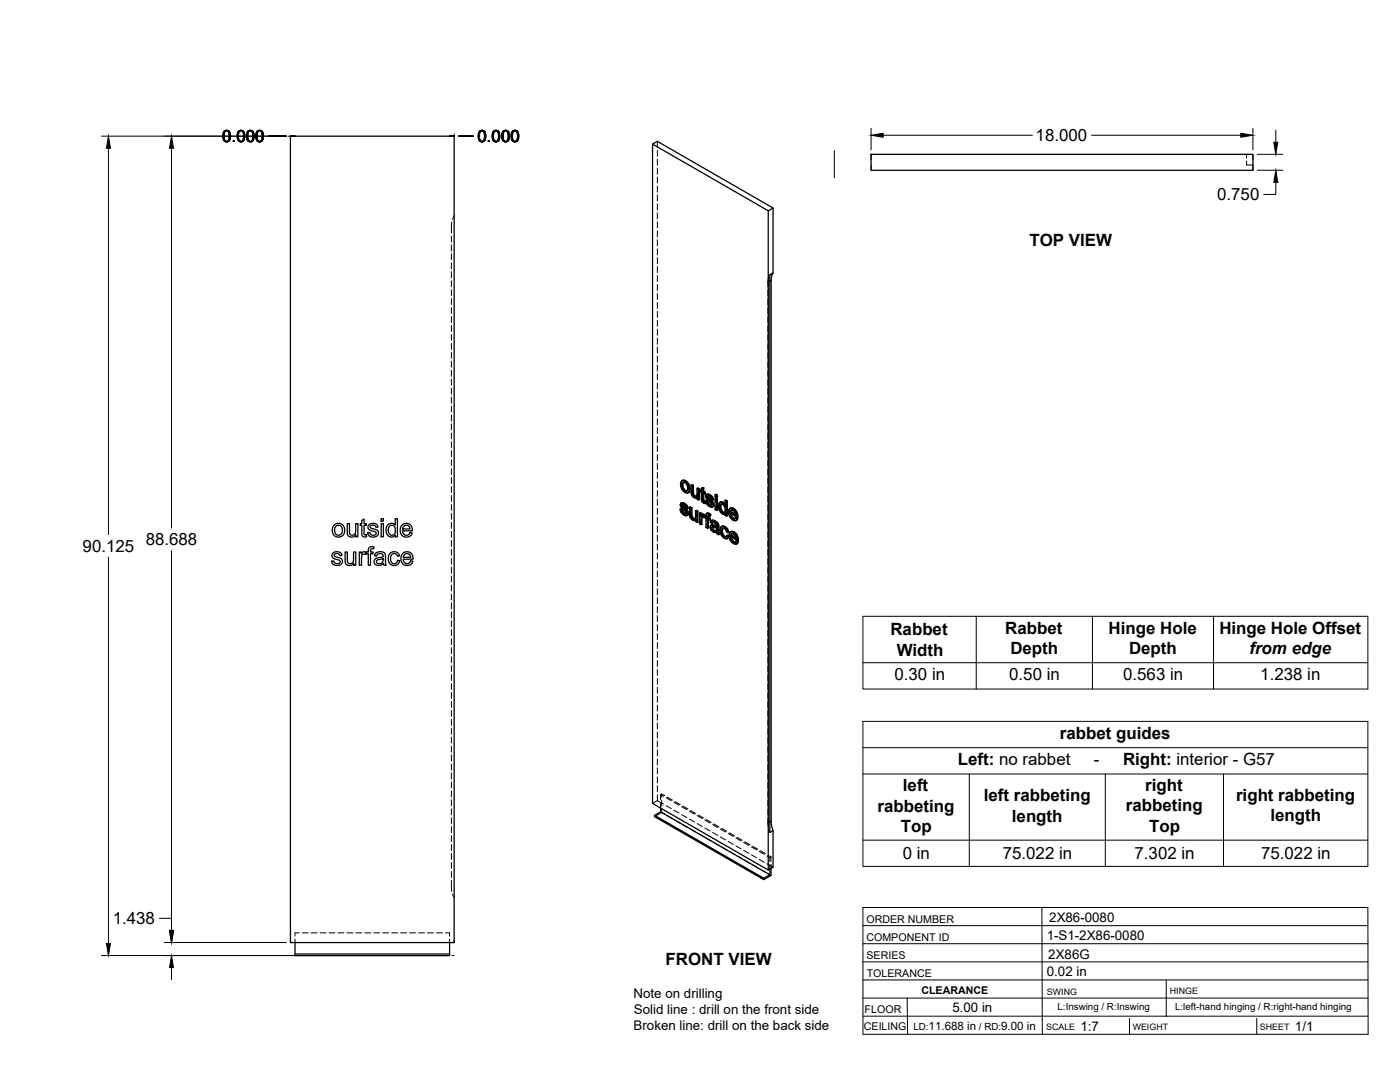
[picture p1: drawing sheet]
<svg xmlns="http://www.w3.org/2000/svg" width="559mm" height="432mm" viewBox="0 0 559 432" stroke-linecap="round" stroke-linejoin="round" font-family="sans-serif">
<!-- layer: Visible -->
<g fill="none" stroke="#000" stroke-width=".51">
<path d="M115.9 54.4h65.4v321.8h-65.4zM260.5 57.5l1.9-1.1 46.2 26.6M347.7 61.6h152.4v6.4h-152.4zM306.6 84.1l-46.1-26.6v263.1l46.1 26.6M307.3 109.7l1.3-.8-.6 1.3-.2 1.7v215.8l.8 3.8-1.3 .7zM308.6 108.9v-25.9l-2 1.1v263.1l2-1.1v-14.6M272.2 191.8l.9-.2 .6 .2zM272.2 191.8l-.6 1.2 .5 2.2 .7 .9 1 .6h.8l.3-.3M272.3 193.6l.3 1.5M272.6 195.1l.3-.2 .8 .8-.3 .2zM272.8 192.5l-.2 .9M272.9 194.9l-.3-1.5-.3 .2 .2-.9 .5-.2 .9 .5 .5 1.4-.2 1.5h-.8"/>
<path d="M273.4 192l1 1a1.92 1.92 0 0 1 1 2M273.7 195.7l.5 .2M273.7 191.8l1.2 1.3M274.6 193.3l.5 1.9 .3-.2-.2 1.2M275.1 195.2l-.2 1.2 .3-.2-.6 .5M275.8 193.5l.7 .4 .3-.2v3.2M276.5 193.9v3.2l.3-.2 .3 .6M276.5 197.1l.3 .6 .3-.2 .5 .4M276.8 197.7l.4 .4h.9l-.3 .1M276.8 193.7l-.6-.3-.4 .1v3.2l.4 1.1 .7 .7a.97 .97 0 0 0 1.4 .1v.6l.5 .4M277.2 198.1l.6 .1M278.2 194.9l.6 .4 .4-.2v4.3l-.4 .2v-4.3"/>
<path d="M278.3 198.6l-.3 .2M279.2 195.1l-.7-.4-.3 .2v2.8l-.4 .5M280 195.5l-.5 .1v.6l.5 .3v3.3l.6 .8 .7 .4 .3-.2-.1-.7-.6 .1M280 194.8l.9-.2v1.5M280.6 194.8v1.5l.3-.2 .6 .3M280.6 196.3l.6 .3 .3-.2v.6l-.3 .2v-.6M280.6 199.8l.7 .2M280.7 200l.8 .1M280.9 194.6l-.9 .2v1.1l-.5-.3M280.9 197v2.6M281.2 197.2l-.6-.4v2.9l.4 .1M281.6 199.9l.6 .2"/>
<path d="M282.1 197.3l1.3 .1M282.3 198.3l.6 .5M282.4 198.6l.2 .3a1.16 1.16 0 0 1 1.4 .8l.4 .4M282.4 197.2l-.4 .2M282.5 197.4l.5 .2 .4-.2 .7 .6M282.5 199.9l-.6-.2-.3 .2 .4 1.2 .9 .9a1.24 1.24 0 0 0 1.6 .2M282.6 198v.1M282.6 198.9l1.5 1.4 .3-.2 .4 .7M282.7 198.4l-.1-.3-.3 .2 .1-.2 1 .3 .5 1 .6 .2M282.8 197.2l-.9 .3-.2 .9 .5 .9 1.7 1.7-.1 .7M283 197.6l.8 .6 .3-.2 .5 .7M283.8 198.2l.5 .7 .3-.2 .2 .8-.3 .1-.2-.7"/>
<path d="M285.4 199.1l.3-.2 .7 .3-.4 .2zM285.4 197.4l.3-.2 .7 .4-.4 .2zM285.4 199.1v4.2l.6 .4M285.4 197.4v.8l.6 .4M286.4 199.2v4.3l-.4 .2v-4.3M286.4 197.6v.8l-.4 .2v-.8M289.4 199.7l.6 .3 .3-.1v5.9l-.3 .2v-6M290.3 199.9l-.6-.4-.3 .2v2.1l-.5-.7M133.5 209.4l1.6-.5 1.5 .4 .9 1.3-.1 2.1-.7 1.1-1.8 .5-1.6-.7-.6-1.6a2.9 2.9 0 0 1 .8-2.6zM134 210.1l1.1-.5 .7 .1 .6 .7 .2 1.7-.8 1.3-1.2 .2-.7-.7-.3-1.5zM138.6 209h.9v3.8a1.31 1.31 0 0 0 1.7 .7 1.31 1.31 0 0 0 .8-1.7v-2.8h.9v5.2h-.9v-.7a1.86 1.86 0 0 1-2.2 .8 1.86 1.86 0 0 1-1.2-2.1zM144.4 207.7l.9-.6v1.9h.9v.7h-.9v3.4l.2 .3h.7l.1 .8h-1.2l-.6-.6-.1-3.9h-.6v-.7h.6z"/>
<path d="M147.2 209.5l.8-.5h1.6a1.47 1.47 0 0 1 1.3 1.3l-.9 .1a1.17 1.17 0 0 0-1.1-.9 1.17 1.17 0 0 0-1.2 .9l.5 .4 2 .6a1.6 1.6 0 0 1 .7 2 1.6 1.6 0 0 1-1.9 1l-1-.2-.9-.5-.4-1 .9-.1a1.22 1.22 0 0 0 1.3 1.1 1.22 1.22 0 0 0 1.2-1.3l-2-.6a1.41 1.41 0 0 1-.9-2.3zM152.1 209h.9v5.2h-.9zM152.1 207h.9v1h-.9zM154.6 209.6l1.2-.7a1.86 1.86 0 0 1 2 .7v-2.6h.8v7.2h-.8v-.6a2.17 2.17 0 0 1-2.6 .4 2.17 2.17 0 0 1-1.1-2.4zM155.5 210l.5-.3h.8l.9 1v1.9l-.9 1-.9-.1-.8-1-.1-1.4zM160.4 209.6a2.44 2.44 0 0 1 3-.5 2.44 2.44 0 0 1 1.2 2.7h-3.9l.2 1.1 .8 .6a1.46 1.46 0 0 0 1.9-1l.9 .1-.4 1-1 .6-1.5 .1-1.2-.7-.7-1.7 .2-1.4zM161.2 210l.6-.4 1 .1 .6 .5 .2 .9h-2.9zM271.4 203.3l.6 .2M271.9 200.7l1.3 .1M272 203.5l.4-.2 .2 .9-.3 .1zM272.1 201.7l.7 .5M272.2 202l.2 .4a1.49 1.49 0 0 1 1.6 .9l.3 .2"/>
<path d="M272.3 200.6l-.5 .2M272.3 204.3l.7 .7h.8M272.4 200.8l.5 .2 .3-.2 .8 .6M272.4 203.3l-.7-.2-.3 .2 .4 1.2 .9 .9a1.24 1.24 0 0 0 1.6 .2M272.4 202.4l1.5 1.3 .4-.2 .4 .7M272.5 201.4v.1M272.5 201.8v-.3l-.4 .2 .1-.2 1 .3 .5 1 .7 .3M272.6 204.2l.7 .6M272.7 200.6l-1 .3-.2 .9 .6 1 1.6 1.6-.1 .7M272.9 201l.8 .6 .3-.2 .5 .7M273 205l.6 .1M273.7 201.6l.5 .7 .3-.2 .2 .8-.3 .2-.2-.8"/>
<path d="M273.7 205.1h-.1M273.9 203.7l.4 .6 .4-.1 .1 .7M274.3 204.3l.2 .8 .3-.2-.2 .6M274.5 205.1l-.2 .5 .3-.1-.4 .3M275.2 202.4l.7 .4 .3-.2v3.2M275.9 202.8v3.1l.3-.1 .3 .6M275.9 206l.3 .6 .3-.2 .4 .4M276.2 206.6l.4 .4h.9l-.3 .2M276.2 202.6l-.7-.3-.3 .1v2.9l.3 1.2 .8 .9a.97 .97 0 0 0 1.4 .1M276.6 207l.6 .2M277.6 203.8l.7 .4 .3-.2v4.3l-.3 .2v-4.3M277.7 207.5v.7l.6 .3"/>
<path d="M277.7 207.6l-.2 .1M278.6 204l-.7-.4-.3 .2v2.7l-.4 .7M279.2 204.7l.6 .4 .3-.2v.5l.4-.2M279.8 205.1v.6l.7-.5 .4 .1M280 206.4l.2 2.8-.3 .2v-2.2M280.1 204.9l-.6-.3-.3 .1v4.3l.7 .4M280.2 205.4l.7-.1 .6 .4M280.3 206.1v.1M280.6 205.4l.6 .5M281 206.6l-.8-.5-.2 .3 .3-.2-.1 .8M281.2 206.5l.6 .3v3.7l.6 .4M281.2 206.5v-.4l-.2 .5"/>
<path d="M281.2 200.3l.1 .7M281.2 206.5l-.2 .1M282.2 204.9h.9l.6 .4M282.2 200.1l.3-.2 .3 .8-.3 .2zM282.4 206.6l.7 .4 .3-.2v.6l-.3 .2v-.6M282.5 204.7l-.5 .2M282.5 200.9l.7 .6h.8M282.7 207.3v3.4l-.3 .2v-3.8l.7 .5M282.7 205.7v.7M282.8 205.1l.6 .4 .3-.2-.4 .8 .1-.6M282.8 200.7l.7 .7M283.1 204.9l-.6-.2-.5 .3-.2 1.2-.6-.3 .6-.1"/>
<path d="M283.2 201.5l.6 .2M283.3 206.1a.45 .45 0 0 0-.5-.5 .45 .45 0 0 0-.4 .6v.4l.3-.2 .7 .4M283.8 209.6l.8-.2 1.4 .5M283.9 201.7h-.1M284.1 210.7l.2 .6 .3-.2 .5 .5M284.1 200.3l.4 .6 .3-.1 .2 .7M284.2 210.4l-.1 .3 .3-.2 .2 .6M284.2 209.4l-.5 .2M284.3 211.3l.5 .5h1h-1M284.3 210.3l-.1 .1M284.4 207.8l.8 .3 .3-.2 .8 .6M284.4 210.3l.8 .3a.73 .73 0 0 1 .8 .6 .73 .73 0 0 1-.5 .8"/>
<path d="M284.4 210.3l-.2 .1M284.4 210.3v.2M284.5 200.9l.2 .8 .3-.2-.2 .6M284.5 208.4l-.4 .5 .6-.5 1.2 1a.48 .48 0 0 1 0 .8 .48 .48 0 0 1-.7-.3l-.9-.3M284.6 209.4l-1 .3-.2 1 .8 1.2 1 .6a.64 .64 0 0 1 1 .5l.6 .4M284.7 201.7l-.2 .5 .3-.1-.5 .3M284.7 207.6l-.8 .2M285.2 208.1l.8 .6 .3-.2 .4 .5M285.5 207.9l-.8-.3-.9 .3-.3 .5 .6 .5M286 208.7l.4 .5 .3-.2 .2 .7M286.4 209.2l.2 .6 .3-.1 .1 2.9M286.6 209.8l.1 3 .3-.2 .1 .6-.3 .2-.1-.6"/>
<path d="M287.4 202.4l.3 1.4M287.5 200.4h1.2l.6 .6M287.7 201.3h.7l.7 .8 .3 1.3-.3 1.2M287.7 201.3l-.3 1.1 .3-.2 .3 1.4M287.7 203.8l.3-.2 .8 .8-.5 .1zM287.8 201.2l-.1 .1M287.8 200.3l-.5 .2M288 201.2l-.3 1M288.1 212l.3 1.4 .3-.2 .7 .8M288.2 210.1l.9 .2 .3-.2 1 1M288.4 213.4l.7 .8h.8M288.4 200.6l.5 .5h.5"/>
<path d="M288.4 204.6h.7M288.5 209.9l-.6 .3M288.6 210.8l-.2 1M288.7 200.4l-.9-.1-.7 .3-.3 2.1 1.1 2.1 1 .5 .5-.2v.6l.6 .3M288.8 204.4l.4 .1M289.1 210.3l.8 .7a1.42 1.42 0 0 1 1 1.4l-.3 .2-.5-1.3M289.4 205.1l-.2 .2M289.4 210.1l-.9-.2-.7 .4-.4 1.9 1 2 .8 .7 .9 .1M290 213.7l.6 .4M290.6 212.6l-.6-.3-.6-1.1-.9-.4-.4 1.2 .3-.2 .3 1.4M290.6 214.1l.4-.1-.2 .5-.7 .5zM291 214l-.7-.5-.5 .8-.7-.1"/>
<path d="M291.3 202.9h.9a1.88 1.88 0 0 1 1.8 1.3M291.5 204.3l2 1.2-.5-1.5-.8-.5-.5 .2-.2 .6 .3-.2 1.7 1M291.5 212.3h.9a1.93 1.93 0 0 1 1.9 1.2M291.7 213.6l2 1.2-.5-1.4-.8-.5-.6 .2-.1 .5 .3-.1 1.7 .9M291.8 206.1l.8 .9 .8-.1M291.8 205.1l.3 .9M292 203.5l-.2 .6M292 215.5l.8 .8h.8M292 214.4l.3 .9M292.2 212.9l-.2 .6M292.5 203.1l1 .9a1.97 1.97 0 0 1 1 2.1M292.6 207l.5 .1"/>
<path d="M292.7 212.4l1 1a1.78 1.78 0 0 1 1 1.8v.2M292.8 216.3l.5 .2M292.8 202.9l-.9-.3-.9 .6-.2 1.5 .3 1.1 .7 1.1 1.2 .9h.6l.9-.9M293 212.2l-.9-.2-1 .7-.1 1.2 .3 1.3 .7 1.2 1.1 .7h.8l.8-.8M293.3 207l-.2 .1M293.5 216.4l-.2 .1M293.5 206.7l.7 .4M293.7 204.3l.5 1.9 .3-.1-.3 .1M293.7 216l.7 .5M293.9 213.7l.5 1.9 .3-.2-.3 .2M294.2 206.4l-2.8-1.5 .4 1.2 .3-.1 .8 .8M294.4 215.8l-2.8-1.6 .4 1.3 .3-.2 .8 .9"/>
<path d="M294.5 206.9l-.7 .8M294.5 206.9l-.6-.4-.8 .6M294.7 216.3l-.7 .8M294.7 216.3l-.7-.5-.7 .7M132.9 220.6l1.1-.4 1.2 .1a1.47 1.47 0 0 1 1.3 1.4l-.9 .1a1.17 1.17 0 0 0-1.1-.9 1.17 1.17 0 0 0-1.1 .8l.4 .4 2.1 .7a1.64 1.64 0 0 1 .6 2.1 1.64 1.64 0 0 1-2.1 .8l-1.2-.3-.6-.6-.3-.8h.9a1.22 1.22 0 0 0 1.4 1 1.22 1.22 0 0 0 1.1-1.2l-2.3-.8a1.35 1.35 0 0 1-.5-2.4zM137.8 220.3h.8l.1 3.8a1.31 1.31 0 0 0 1.7 .7 1.31 1.31 0 0 0 .7-1.7v-2.8h.9v5.3h-.8v-.8a1.86 1.86 0 0 1-2.2 .8 1.86 1.86 0 0 1-1.2-2zM143.4 220.3h.8v.8a1.26 1.26 0 0 1 2-.6l.8-.2v-1.1a1.55 1.55 0 0 1 2.3-.9l-.2 .7a.81 .81 0 0 0-.8 0 .81 .81 0 0 0-.4 .8v.5h1v.7h-1v4.6h-.9v-4.6h-.8v-.4l-.3 .7-.8-.2-.6 .5-.2 4h-.9zM149.9 220.8l.7-.4 1.2-.2 1.7 .5 .6 4.9h-.9l-.2-.7-1.3 .7h-1.2l-.7-.3-.4-.7a1.74 1.74 0 0 1 2-2.1l.6-.1a.8 .8 0 0 0 .9-.8 .8 .8 0 0 0-1.1-.7l-1 .2-.5 .8-.8-.1zM150.5 223.6l2.5-.7v.3a1.44 1.44 0 0 1-1 1.7 1.44 1.44 0 0 1-1.8-.8zM155.6 220.9l.1-.1a2.21 2.21 0 0 1 3.8 1l-.9 .2a1.44 1.44 0 0 0-1.8-1 1.44 1.44 0 0 0-.9 1.9l.2 1.2 .7 .7h1.2l.7-1.2 .9 .1-.4 1.1a2.47 2.47 0 0 1-3.3 .4 2.47 2.47 0 0 1-.9-3.1zM160.7 220.9a2.46 2.46 0 0 1 2.9-.4 2.46 2.46 0 0 1 1.3 2.7h-4l.3 1 .8 .7a1.46 1.46 0 0 0 1.9-1l.9 .1-.4 .9-1 .7h-1.5l-1.2-.6-.7-1.8 .1-1.1zM161.4 221.3l.7-.3h.9l.7 .6 .2 .8h-2.9z"/>
<path d="M263.7 322.5v1.5l-2.4 1.4v.5l43.6 25.1v-.5l-43.6-25.1M263.7 324l43.6 25.1-2.4 1.4M307.3 346.9v2.2M307.7 346.6v2.8l-2.8 1.6M117.8 376.2v5.2h61.7v-.7h-61.7M179.5 376.2v4.5"/>
</g>
<!-- layer: Hidden -->
<g fill="none" stroke="#000" stroke-width=".4">
<path d="M262.4 56.4v2.4M262.4 60v2.4M262.4 63.5v2.4M262.4 67.1v2.4M262.4 70.7v2.4M262.4 74.3v2.3M262.4 77.8v2.4M497.6 64.3v1.5h2.5M497.6 61.6v1.5M180.2 94.2v2.4M180.2 97.7v2.4M180.3 88.6l-.1 4.4"/>
<path d="M181.3 86.1l-.7 1.4M262.4 81.4v2.4M262.4 85v2.4M262.4 88.5v2.4M262.4 92.1v2.4M262.4 95.7v2.4M262.4 99.3v2.3M180.2 101.3v2.4M180.2 104.9v2.4M180.2 108.5v2.3M180.2 112v2.4M180.2 115.6v2.4"/>
<path d="M180.2 119.2v2.4M262.4 102.8v2.4M262.4 106.4v2.4M262.4 110v2.4M262.4 113.5v2.4M262.4 117.1v2.4M306.5 115.7v2.4M306.5 119.3v2.4M307.3 109.7l-.7 1.8-.1 3M180.2 122.7v2.4M180.2 126.3v2.4M180.2 129.9v2.4"/>
<path d="M180.2 133.5v2.3M180.2 137v2.4M262.4 120.7v2.4M262.4 124.3v2.3M262.4 127.8v2.4M262.4 131.4v2.4M262.4 135v2.4M262.4 138.6v2.3M306.5 122.9v2.4M306.5 126.4v2.4M306.5 130v2.4M306.5 133.6v2.4"/>
<path d="M306.5 137.2v2.4M180.2 140.6v2.4M180.2 144.2v2.4M180.2 147.8v2.3M180.2 151.3v2.4M180.2 154.9v2.4M180.2 158.5v2.3M262.4 142.1v2.4M262.4 145.7v2.4M262.4 149.3v2.3M262.4 152.8v2.4M262.4 156.4v2.4"/>
<path d="M262.4 160v2.4M306.5 140.7v2.4M306.5 144.3v2.4M306.5 147.9v2.4M306.5 151.4v2.4M306.5 155v2.4M306.5 158.6v2.4M180.2 162.1v2.3M180.2 165.6v2.4M180.2 169.2v2.4M180.2 172.8v2.3M180.2 176.3v2.4"/>
<path d="M180.2 179.9v2.4M262.4 163.6v2.3M262.4 167.1v2.4M262.4 170.7v2.4M262.4 174.3v2.4M262.4 177.8v2.4M306.5 162.2v2.3M306.5 165.7v2.4M306.5 169.3v2.4M306.5 172.9v2.4M306.5 176.4v2.4M180.2 183.5v2.3"/>
<path d="M180.2 187v2.4M180.2 190.6v2.4M180.2 194.2v2.4M180.2 197.8v2.3M262.4 181.4v2.4M262.4 185v2.4M262.4 188.6v2.3M262.4 192.1v2.4M262.4 195.7v2.4M262.4 199.3v2.4M271.9 193.1l.5 1.9-.3 .2M272.4 195l1.3 1.3-.3 .2"/>
<path d="M272.5 191.6l-.9 1.7M272.8 192.5l-.2 .1M272.9 192.4h.8l-.3 .2M273.7 192.4l.8 .9-.3 .2M273.7 196.3l.9 .3-.3 .2M274.5 195.8l-.3 .1M274.5 193.3l.3 1.2-.3 .4M274.8 194.7l-.1 .8-.5 .4M274.9 196.5l-.3 .1M276.2 193.4v3.3l-.3 .2M276.2 196.7l.2 .7-.3 .1M276.4 197.4l.4 .6-.3 .2"/>
<path d="M276.8 198l.6 .5-.3 .1M277.4 198.5l.8 .2 .4-.3-.3 .2M278.1 198.1h.1M278.3 198l-.4 .2M278.4 198.6h-.1M278.4 197.8l-.3 .3M278.5 194.7v2.8l-.4 .5M278.6 198.4v.7l-.3 .1M278.6 199.1l.6 .3M279.8 196l.5 .3-.3 .2M279.8 195.5v.5l-.3 .2M280 195.5l.3 .2"/>
<path d="M280.3 196.3l.1 3.4-.4 .2M280.3 194.6v1.1l-.3 .2M280.4 199.7l.2 .5-.3 .1M280.6 196.8l.3-.2v.4M280.9 196.6l.6 .4M281.9 199.7l.5 1.3-.3 .2M282 197.8l.1 .7-.3 .2M282.1 197.4l-.4 .6M282.1 198.5l.5 .7-.4 .1M282.3 197.2l-.5 .4M282.5 198l.3-.2-.2 .2M282.6 199.2l1.5 1.5-.3 .2"/>
<path d="M282.7 197.9l-.3 .2M282.8 197.8l.6 .2-.3 .2M283.4 198l.6 .5-.3 .2M284 198.5l.2 .7-.3 .2M284.2 199.2l.6 .3M285.7 197.2v.9l-.3 .1M285.7 198.9v1.5M285.7 198.1l.7 .3M289.7 199.5v2.1l-.3 .2M306.5 180v2.4M306.5 183.6v2.4M306.5 187.2v2.3"/>
<path d="M306.5 190.8v2.3M306.5 194.3v2.4M306.5 197.9v2.4M180.2 201.3v2.4M180.2 204.9v2.4M180.2 208.5v2.4M180.2 212v2.4M180.2 215.6v2.4M180.2 219.2v2.4M262.4 202.8v2.4M262.4 206.4v2.4M262.4 210v2.4"/>
<path d="M262.4 213.6v2.3M262.4 217.1v2.4M271.7 203.1l.5 1.3-.3 .2M271.8 201.3l.2 .6-.3 .2M271.9 200.8l-.4 .6M272 201.9l.4 .7-.3 .2M272.1 200.6l-.5 .4M272.2 204.4l1.1 1-.3 .1M272.3 201.4l.3-.1-.1 .1M272.4 202.6l1.6 1.5-.3 .2M272.6 201.3l-.4 .2M272.6 201.3l.7 .1-.4 .2"/>
<path d="M273.3 201.4l.5 .6-.3 .1M273.3 205.4l.8 .3-.3 .1M273.8 202l.3 .6-.4 .2M274 204.9l-.2 .1M274 204.1l.2 .5-.3 .2M274 204.9l-.3 .2 .3-.2M274.1 202.6l.6 .3M274.2 204.6l-.2 .3M274.5 205.6l-.4 .1M275.5 202.3l.1 3.3-.3 .2M275.6 205.6l.2 .7-.3 .2M275.8 206.3l.4 .6-.3 .2"/>
<path d="M276.2 206.9l.6 .5-.3 .2M276.8 207.4l.7 .2 .5-.3-.2 .2M277.5 207h.1M277.7 206.9l-.4 .2M277.8 206.7l-.3 .3M277.9 203.6v2.7l-.4 .6M278 207.3v.7l-.3 .2M278 208l.6 .3M279.5 207.3v1.6l-.3 .1M279.5 208.9l.7 .3M279.5 204.6v1.5M280.1 206.1l.8-.1-.3 .2"/>
<path d="M280.1 205.4v.1M280.2 206.1l.3-.2-.2 .2M280.4 205.2l-.6 .5M280.6 200.2l.5 .4-.3 .2M280.9 206l.4 .4M281.1 200.6l.5 .2M281.2 206.1l.3-.1-.2 .4M281.5 205.7v.1M281.5 206.3l.6 .3-.3 .2M281.5 206l-.2 .4M281.5 205.7l-.3 .3M281.8 205.8l.3 .2"/>
<path d="M282.1 209.1v1.2l-.3 .2M282.1 210.3l.6 .4M282.1 206.6v1.3M282.2 205l-.1 1-.3 .2M282.3 204.7l-.5 .4M282.4 201l1.1 1-.3 .1M282.4 207.1l.3-.2v.4M282.5 205.7l.4-.2-.2 .2M282.7 206.9l.7 .5M282.9 205.5l.4 .1-.4 .2M283.3 205.6l.3 .3M283.5 202l.8 .2-.3 .2"/>
<path d="M283.7 210.1l.4 1.1-.4 .2M283.8 208.3l.6 .4M283.8 209.6l-.4 .7M284 209.5l-.5 .3M284.1 211.2l.9 .9-.3 .2M284.1 207.7l-.6 .7M284.1 201.5h-.1M284.1 200.7l.2 .5-.3 .2M284.2 201.5l-.3 .2 .2-.2M284.2 207.6l-.4 .3M284.3 201.2l-.2 .3M284.4 208.4l.4-.1-.3 .1"/>
<path d="M284.5 210.2l.2-.1zM284.5 210.2l-.2 .1M284.6 210.1l-.4 .2M284.6 202.2h-.3M284.7 210.1l1.6 .5-.3 .2M284.8 208.3l.6 .1-.3 .2M285 212.1l.7 .2-.3 .2M285.4 208.4l.7 .7-.3 .2M285.7 212.3h.7l-.4 .1M285.7 201.6v1.6l-.3 .1M285.7 203.2l.7 .3M286 209.9l.3 .1"/>
<path d="M286 211.7l-.3 .2M286.1 209.1l.2 .7-.3 .2M286.2 211.5l-.4 .3M286.3 210.6l-.1 .9-.3 .2M286.3 209.8l-.3 .4M286.4 212.3l.1 .6-.3 .1M286.5 212.9l.6 .3M287.1 201.8l.2 1.3-.3 .2M287.3 200.7l-.2 1.1-.3 .2M287.3 203.1l.6 1.1-.4 .2M287.6 200.4l-.6 .5M287.7 211.4l.5 2-.3 .2"/>
<path d="M287.9 204.2l.8 .8-.3 .1M287.9 210.3l-.2 1.1-.3 .2M288 201.1h.7l-.3 .2M288 201.1l-.2 .1M288 201.1v.1M288.1 201.1l-.3 .1M288.2 213.4l1.2 1.3-.3 .1M288.2 210l-.6 .5M288.6 210.8l-.2 .1M288.7 210.7l.8 .1-.4 .1M288.7 205l.6 .1 .4-.2-.3 .2M288.7 201.1l.8 .8-.4 .2"/>
<path d="M289.4 201.1l.3 .5M289.4 214.7l1 .1M289.5 210.8l.5 .5-.3 .2M289.5 201.9l.3 1.5-.4 .2M289.5 205.1h-.1M289.7 204.9v.6l-.3 .2M289.7 205.5l.6 .3M289.8 203.4l-.2 .8-.4 .3 .3-.1M290 211.3l.3 .8-.3 .2M290 214.1l-.1 .1M290.3 212.1l.6 .3M290.3 213.5l-.6 .8"/>
<path d="M291.1 204.1l.5 1.9-.3 .2M291.3 213.5l.5 1.9-.3 .2M291.4 204.9l.4-.2v.4M291.6 206l1.3 1.4-.4 .2M291.6 202.7l-.8 1.6M291.6 214.2l.4-.2v.4M291.8 204.7l2.7 1.6M291.8 215.4l1.3 1.3-.3 .2M291.8 212.1l-.8 1.6M292 214l2.7 1.6M292 203.5l-.2 .1M292.1 203.4l.7 .1-.3 .1"/>
<path d="M292.2 212.9h-.2M292.3 212.7l.7 .1-.3 .2M292.8 203.5l.8 .8-.3 .2M292.9 207.4l1 .2-.3 .2M293 212.8l.8 .9-.3 .2M293.1 216.7l1 .3-.3 .2M293.4 206.9h.1M293.5 205.1l.4 .2M293.6 206.9l-.3 .1 .2-.1M293.6 216.3h.1M293.6 204.3l.3 1-.4 .2M293.7 216.3l-.2 .1"/>
<path d="M293.7 214.4l.4 .3M293.8 216.2l-.4 .2M293.8 213.7l.3 1-.4 .1M293.9 206.5l-.4 .4M294 215.8l-.3 .5M294.1 207.5l-.2 .1M294.3 216.9l-.2 .1M306.5 201.5v2.3M306.5 205v2.4M306.5 208.6v2.4M306.5 212.2v2.4M306.5 215.8v2.3"/>
<path d="M306.5 219.3v2.4M180.2 222.8v2.3M180.2 226.3v2.4M180.2 229.9v2.4M180.2 233.5v2.4M180.2 237v2.4M262.4 220.7v2.4M262.4 224.3v2.4M262.4 227.9v2.3M262.4 231.4v2.4M262.4 235v2.4M262.4 238.6v2.3"/>
<path d="M306.5 222.9v2.4M306.5 226.5v2.4M306.5 230v2.4M306.5 233.6v2.4M306.5 237.2v2.4M180.2 240.6v2.4M180.2 244.2v2.4M180.2 247.8v2.3M180.2 251.3v2.4M180.2 254.9v2.4M180.2 258.5v2.4M262.4 242.1v2.4"/>
<path d="M262.4 245.7v2.4M262.4 249.3v2.4M262.4 252.9v2.3M262.4 256.4v2.4M262.4 260v2.4M306.5 240.7v2.4M306.5 244.3v2.4M306.5 247.9v2.4M306.5 251.5v2.4M306.5 255v2.4M306.5 258.6v2.4M180.2 262v2.4"/>
<path d="M180.2 265.6v2.4M180.2 269.2v2.4M180.2 272.8v2.3M180.2 276.3v2.4M180.2 279.9v2.4M262.4 263.6v2.4M262.4 267.1v2.4M262.4 270.7v2.4M262.4 274.3v2.4M262.4 277.9v2.3M306.5 262.2v2.4M306.5 265.7v2.4"/>
<path d="M306.5 269.3v2.4M306.5 272.9v2.4M306.5 276.5v2.3M180.2 283.5v2.4M180.2 287v2.4M180.2 290.6v2.4M180.2 294.2v2.4M180.2 297.8v2.3M262.4 281.4v2.4M262.4 285v2.4M262.4 288.6v2.4M262.4 292.1v2.4"/>
<path d="M262.4 295.7v2.4M262.4 299.3v2.4M306.5 280v2.4M306.5 283.6v2.4M306.5 287.2v2.4M306.5 290.8v2.3M306.5 294.3v2.4M306.5 297.9v2.4M180.2 301.3v2.4M180.2 304.9v2.4M180.2 308.5v2.4M180.2 312.1v2.3"/>
<path d="M180.2 315.6v2.4M180.2 319.2v2.4M262.4 302.9v2.3M262.4 306.4v2.4M262.4 310v2.4M262.4 313.6v2.4M262.4 317.2v2.3M262.4 319.5l-1.9 1.1M262.4 319.5l2.4 1.4M263.7 317.1l1.1 .7M264.1 318.2v-1.4l-.4 .3v2.1M264.1 319.4v2.3"/>
<path d="M264.1 316.8l1.2 .7M265.9 318.4l2 1.2M266.3 318.1l2.1 1.2M269.4 319.9l2.1 1.2M306.5 301.5v2.3M306.5 305.1v2.3M306.5 308.6v2.4M306.5 312.2v2.4M306.5 315.8v2.4M306.5 319.3v2.4M180.2 322.8v2.3M180.2 326.3v2.4"/>
<path d="M180.2 329.9v2.4M180.2 333.5v2.4M180.2 337.1v2.3M263.7 320.4v2.1M264.1 324.3l-2.8 1.6M264.1 322.9v1.4M264.1 324.3l1.2 .6M265.9 321.5l2 1.2M266.3 325.5l2.1 1.2M269 320.1l2 1.3M269 323.3l2 1.2M269.4 327.3l2.1 1.2"/>
<path d="M272.1 321.9l2 1.2M272.1 325.1l2 1.2M272.5 321.7l2.1 1.2M272.5 329.1l2.1 1.2M275.1 323.7l2.1 1.2M275.1 326.9l2.1 1.2M275.6 323.4l2.1 1.3M275.6 330.9l2.1 1.2M278.3 325.5l2 1.2M278.3 328.7l2 1.1M278.7 325.2l2.1 1.2M278.7 332.7l2.1 1.1"/>
<path d="M281.3 327.3l2.1 1.2M281.3 330.4l2.1 1.2M281.8 327l2.1 1.2M281.8 334.4l2.1 1.2M284.4 329.1l2.1 1.2M284.4 332.2l2.1 1.2M284.9 328.8l2.1 1.2M284.9 336.2l2.1 1.2M287.5 330.9l2.1 1.1M287.5 334l2.1 1.2M288 330.6l2.1 1.2M288 338l2.1 1.2"/>
<path d="M290.6 332.6l2.1 1.2M290.6 335.8l2.1 1.2M291.1 332.4l2.1 1.2M291.1 339.8l2.1 1.2M293.7 334.4l2.1 1.2M293.7 337.6l2.1 1.2M294.2 334.2l2 1.1M296.8 336.2l2.1 1.2M296.8 339.3l2.1 1.2M297.3 335.9l2 1.2M299.9 338l2.1 1.2M300.4 337.7l2.1 1.2"/>
<path d="M303 339.8l2.1 1.2M303.5 339.5l2 1.2M306.5 326.5l.1 3.3M306.5 322.9v2.4M306.9 330.9l.4 1.3M180.2 351.3l.1 4.4M180.2 340.6v2.4M180.2 344.2v2.4M180.2 347.8v2.4M180.6 356.8l.7 1.5M294.2 341.6l2 1.2M297.3 343.3l2 1.2"/>
<path d="M299.9 341.1l2.1 1.2M300.4 345.1l2.1 1.2M303 342.9l2.1 1.2M303.5 346.9l2 1.2M306.1 341.5l1.2 .7 .4-.3M306.1 344.7l2.5 1.4M306.6 341.3l1.1 .6M306.6 348.7l1.1 .7M307.3 342.2v1.7M307.3 345.1v1.8M307.7 341.9v1.8M307.7 344.9v1.7"/>
<path d="M117.8 374.8v1.4M119.4 372.3h-1.6v1.3M120.6 372.3h2.4M124.2 372.3h2.4M127.8 372.3h2.3M131.3 372.3h2.4M134.9 372.3h2.4M138.5 372.3h2.4M142 372.3h2.4M145.6 372.3h2.4M149.2 372.3h2.4M152.8 372.3h2.4"/>
<path d="M156.3 372.3h2.4M159.9 372.3h2.4M163.5 372.3h2.4M167.1 372.3h2.3M170.6 372.3h2.4M174.2 372.3h2.4M177.8 372.3h1.7v1.3M179.5 374.8v1.4"/>
</g>
<!-- layer: Reference -->
<path d="M115 54.4h2.8h-1.9v.9M115.9 54.4h1.9M179.5 54.4h1.8M181.3 53.4v1h-.9M347.7 61.6v2.1M347.7 65.8v2.2M500.1 61.6v2.1M500.1 65.8v2.2M115.9 375.2v1h.9M181.3 375.2v1h-.9M180.4 381.4h.9" fill="none" stroke="#000" stroke-width=".4"/>
<!-- layer: Visible Narrow -->
<path d="M307.8 111.9l-.5 .3M276.8 196.1l-.3 .2M280.9 199.2l-.3 .1M283.5 199.3l-.3 .2M273.3 202.7l-.3 .2M276.2 205l-.3 .2M282.7 206l-.3 .2M285.2 209.6l-.3 .2M287 210.4l-.4 .1M287 211.3l-.4 .2M307.8 327.7l-.5 .3" fill="none" stroke="#000" stroke-width=".4"/>
<!-- layer: Hidden Narrow -->
<path d="M307.3 112.2l-.8 .4M276.2 196l-.4 .2M278.5 197l-.3 .2M280.3 198.8l-.3 .1M273.3 203.5l-.3 .1M275.5 204.9l-.3 .2M277.9 205.9l-.3 .2M282.1 205.6l-.3 .2M283.5 200.1l-.3 .1M285.3 210.3l-.3 .2M286.3 210.9l-.3 .2M307.3 328l-.8 .4" fill="none" stroke="#000" stroke-width=".4"/>
<!-- layer: Titleblock -->
<path d="M344.4 362.2h201.6l.1 50.6h-201.7zM344.4 376.6h201.6M344.4 369.4h201.6M415.9 362.2l.1 50.6M344.4 383.9h201.6M344.4 398.3h201.6M344.4 391.1h201.6M362.1 398.3l.1 14.4M465.5 391.3v14.4M344.4 405.5h201.7M450.8 406.4v6.4M501.6 406.4v6.4" fill="none" stroke="#000" stroke-width=".4"/>
<!-- layer: Custom Tables -->
<path d="M344.4 246h201.6v29h-201.6zM389.7 246v29M436 246v29M484.4 246v29M344.4 264.5h201.6M344.4 287.9h201.6v57.9h-201.6zM344.4 298.4h201.6M344.4 308.9h201.6M386.9 308.9v36.9M441.2 308.9v36.9M488.4 308.9v36.9M344.4 335.3h201.6" fill="none" stroke="#000" stroke-width=".4"/>
<!-- layer: FD_Dimensions -->
<g fill="none" stroke="#000" stroke-width=".4">
<path d="M40.5 54.3h73.7M43.3 59.2v154.1M68.5 59.2v151.5M183 54.3h5.8M347.7 51.2v8.6M352.5 54h59.6M435.7 54h59.6M500.1 51.2v8.6M509.2 51.9v4.9M501.9 61.6h10.1M501.9 67.9h10.1M509.2 72.8v4.8h-4.8"/>
<path d="M68.5 219.7v151.6M43.3 222.3v154.2M63.6 366.5h4.9M65.7 376.1h48.5M40.5 381.3h138.1M68.5 386.2v4.8"/>
</g>
<path d="M43.3 54.3l.8 4.9h-1.6zM68.5 54.3l.8 4.9h-1.7zM347.7 54l4.8-.8v1.6zM495.3 53.2l4.8 .8-4.8 .8zM508.4 56.8h1.6l-.8 4.8zM509.2 67.9l.8 4.9h-1.6zM42.5 376.5h1.6l-.8 4.8zM67.6 371.3h1.7l-.8 4.8zM68.5 381.3l.8 4.9h-1.7z" fill="#000" stroke="#000" stroke-width=".4"/>
<!-- layer: Smart Centers -->
<path d="M333 60.1v10.9" fill="none" stroke="#000" stroke-width=".4"/>
<g font-size="6.7">
<text x="88.7" y="56.7">0.000</text>
<text x="190.6" y="56.7">0.000</text>
<text x="413.4" y="56.3">18.000</text>
<text x="485.8" y="80">0.750</text>
<text x="410.9" y="98.2">TOP VIEW</text>
<text x="33" y="220.2">90.125</text>
<text x="58.1" y="217.6">88.688</text>
<text x="355.4" y="253.6">Rabbet</text>
<text x="401.2" y="252.9">Rabbet</text>
<text x="442.5" y="252.9">Hinge Hole</text>
<text x="486.7" y="252.9">Hinge Hole Offset</text>
<text x="357.9" y="261.6">Width</text>
<text x="403.3" y="261">Depth</text>
<text x="450.6" y="261">Depth</text>
<text x="498.7" y="261">from edge</text>
<text x="357" y="271.4">0.30 in</text>
<text x="402.8" y="271.4">0.50 in</text>
<text x="448.3" y="271.4">0.563 in</text>
<text x="503" y="271.4">1.238 in</text>
<text x="423" y="294.8">rabbet guides</text>
<text x="382.3" y="305.4">Left: no rabbet</text>
<text x="436.6" y="305.4">-</text>
<text x="448.2" y="305.4">Right: interior - G57</text>
<text x="360.4" y="315.8">left</text>
<text x="457.1" y="315.8">right</text>
<text x="350.3" y="323.9">rabbeting</text>
<text x="392.7" y="319.8">left rabbeting</text>
<text x="449.4" y="323.8">rabbeting</text>
<text x="493.4" y="319.8">right rabbeting</text>
<text x="403.9" y="327.9">length</text>
<text x="507" y="327.8">length</text>
<text x="359.5" y="331.9">Top</text>
<text x="458.6" y="331.9">Top</text>
<text x="360.3" y="342.9">0 in</text>
<text x="400.2" y="342.9">75.022 in</text>
<text x="452.8" y="342.9">7.302 in</text>
<text x="503.4" y="342.9">75.022 in</text>
<text x="45" y="368.9">1.438</text>
<text x="265.7" y="385.2">FRONT VIEW</text>
</g>
<g font-size="5.3">
<text x="418.8" y="368">2X86-0080</text>
<text x="417.8" y="375.1">1-S1-2X86-0080</text>
<text x="418.4" y="382.6">2X86G</text>
<text x="417.8" y="389.5">0.02 in</text>
<text x="252.9" y="398.4">Note on drilling</text>
<text x="253" y="404.9">Solid line : drill on the front side</text>
<text x="380.1" y="404">5.00 in</text>
<text x="252.9" y="411.2">Broken line: drill on the back side</text>
<text x="431.3" y="411.5">1:7</text>
<text x="516.9" y="411.5">1/1</text>
</g>
<g font-size="4.6">
<text x="370.6" y="411.2">11.688 in</text>
<text x="399.6" y="411.2">9.00 in</text>
</g>
<g font-size="4.3">
<text x="345.8" y="368.4">ORDER NUMBER</text>
<text x="345.8" y="375.5">COMPONENT ID</text>
<text x="345.8" y="382.7">SERIES</text>
<text x="345.9" y="389.9">TOLERANCE</text>
<text x="367.7" y="396.7">CLEARANCE</text>
<text x="345.1" y="404.3">FLOOR</text>
<text x="344.8" y="411.1">CEILING</text>
</g>
<g font-size="3.9">
<text x="422.1" y="403.1">L:Inswing / R:Inswing</text>
<text x="469" y="403.1">L:left-hand hinging / R:right-hand hinging</text>
<text x="364.6" y="411.2">LD:</text>
<text x="390.7" y="411.2">/ RD:</text>
</g>
<g font-size="3.5">
<text x="417.9" y="397">SWING</text>
<text x="466.9" y="396.9">HINGE</text>
<text x="417.5" y="410.9">SCALE</text>
<text x="452.1" y="410.9">WEIGHT</text>
<text x="502.9" y="410.9">SHEET</text>
</g>
</svg>
